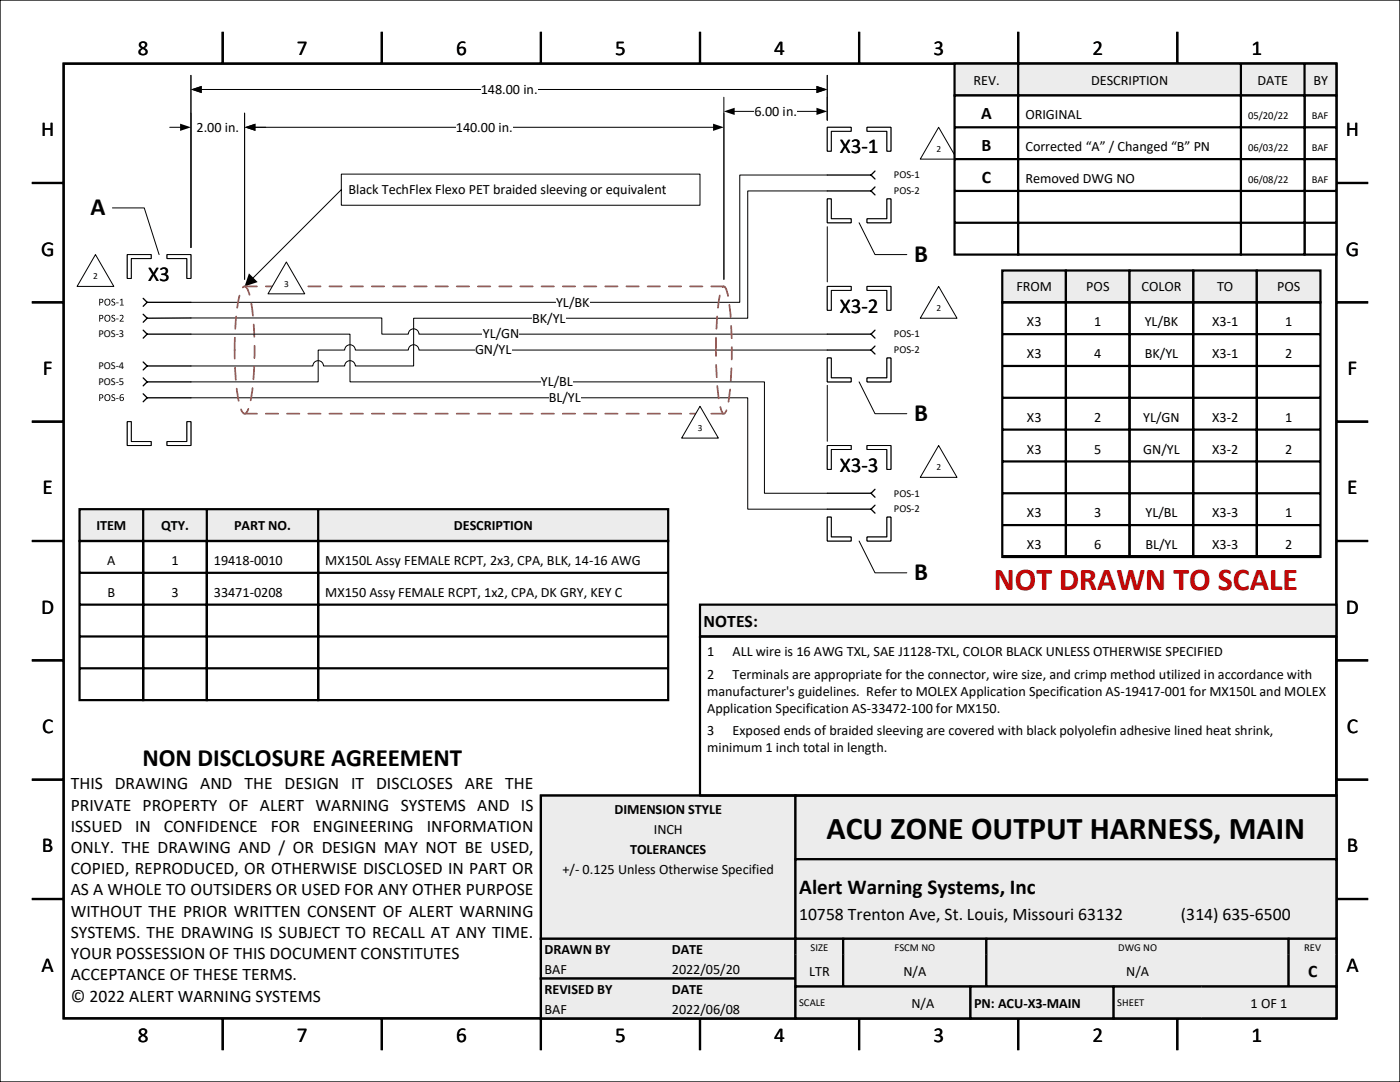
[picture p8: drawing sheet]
<svg xmlns="http://www.w3.org/2000/svg" width="279mm" height="216mm" viewBox="0 0 279 216" stroke-linecap="round" stroke-linejoin="round" font-family="sans-serif">
<path d="M0 0h279.4v215.9h-279.4z" fill="none" stroke="#000" stroke-width=".26"/>
<path d="M25.4 84.1h.8v4h4v.8h-4.8z" fill-rule="evenodd" fill="#fff"/>
<path d="M25.4 84.1h.8v4h4v.8h-4.8z" fill="none" stroke="#000" stroke-width=".2"/>
<path d="M33.3 50.8h4.8v4.8h-.8v-4h-4z" fill-rule="evenodd" fill="#fff"/>
<path d="M33.3 50.8h4.8v4.8h-.8v-4h-4z" fill="none" stroke="#000" stroke-width=".2"/>
<path d="M33.3 88.1h4v-4h.8v4.8h-4.8zM25.4 50.8v4.8h.8v-4h4v-.8z" fill-rule="evenodd" fill="#fff"/>
<path d="M25.4 50.8h4.8v.8h-4v4h-.8zM33.3 88.1h4v-4h.8v4.8h-4.8z" fill="none" stroke="#000" stroke-width=".2"/>
<path d="M25.4 84.1h.8v4h4v.8h-4.8z" fill-rule="evenodd" fill="#fff"/>
<path d="M25.4 84.1h.8v4h4v.8h-4.8z" fill="none" stroke="#000" stroke-width=".2"/>
<path d="M33.3 50.8h4.8v4.8h-.8v-4h-4z" fill-rule="evenodd" fill="#fff"/>
<path d="M33.3 50.8h4.8v4.8h-.8v-4h-4z" fill="none" stroke="#000" stroke-width=".2"/>
<path d="M33.3 88.1h4v-4h.8v4.8h-4.8zM25.4 50.8v4.8h.8v-4h4v-.8z" fill-rule="evenodd" fill="#fff"/>
<path d="M25.4 50.8h4.8v.8h-4v4h-.8zM33.3 88.1h4v-4h.8v4.8h-4.8z" fill="none" stroke="#000" stroke-width=".2"/>
<path d="M165.1 39.7h.8v4h4v.7h-4.8z" fill-rule="evenodd" fill="#fff"/>
<path d="M165.1 39.7h.8v4h4v.7h-4.8z" fill="none" stroke="#000" stroke-width=".2"/>
<path d="M173 25.4h4.8v4.8h-.8v-4h-4z" fill-rule="evenodd" fill="#fff"/>
<path d="M173 25.4h4.8v4.8h-.8v-4h-4z" fill="none" stroke="#000" stroke-width=".2"/>
<path d="M173 43.7h4v-4h.8v4.7h-4.8zM165.1 25.4v4.8h.8v-4h4v-.8z" fill-rule="evenodd" fill="#fff"/>
<path d="M165.1 25.4h4.8v.8h-4v4h-.8zM173 43.7h4v-4h.8v4.7h-4.8z" fill="none" stroke="#000" stroke-width=".2"/>
<path d="M165.1 39.7h.8v4h4v.7h-4.8z" fill-rule="evenodd" fill="#fff"/>
<path d="M165.1 39.7h.8v4h4v.7h-4.8z" fill="none" stroke="#000" stroke-width=".2"/>
<path d="M173 25.4h4.8v4.8h-.8v-4h-4z" fill-rule="evenodd" fill="#fff"/>
<path d="M173 25.4h4.8v4.8h-.8v-4h-4z" fill="none" stroke="#000" stroke-width=".2"/>
<path d="M173 43.7h4v-4h.8v4.7h-4.8zM165.1 25.4v4.8h.8v-4h4v-.8z" fill-rule="evenodd" fill="#fff"/>
<path d="M165.1 25.4h4.8v.8h-4v4h-.8zM173 43.7h4v-4h.8v4.7h-4.8z" fill="none" stroke="#000" stroke-width=".2"/>
<path d="M165.1 71.4h.8v4h4v.8h-4.8z" fill-rule="evenodd" fill="#fff"/>
<path d="M165.1 71.4h.8v4h4v.8h-4.8z" fill="none" stroke="#000" stroke-width=".2"/>
<path d="M173 57.2h4.8v4.7h-.8v-4h-4z" fill-rule="evenodd" fill="#fff"/>
<path d="M173 57.2h4.8v4.7h-.8v-4h-4z" fill="none" stroke="#000" stroke-width=".2"/>
<path d="M173 75.4h4v-4h.8v4.8h-4.8zM165.1 57.2v4.7h.8v-4h4v-.7z" fill-rule="evenodd" fill="#fff"/>
<path d="M165.1 57.2h4.8v.7h-4v4h-.8zM173 75.4h4v-4h.8v4.8h-4.8z" fill="none" stroke="#000" stroke-width=".2"/>
<path d="M165.1 71.4h.8v4h4v.8h-4.8z" fill-rule="evenodd" fill="#fff"/>
<path d="M165.1 71.4h.8v4h4v.8h-4.8z" fill="none" stroke="#000" stroke-width=".2"/>
<path d="M173 57.2h4.8v4.7h-.8v-4h-4z" fill-rule="evenodd" fill="#fff"/>
<path d="M173 57.2h4.8v4.7h-.8v-4h-4z" fill="none" stroke="#000" stroke-width=".2"/>
<path d="M173 75.4h4v-4h.8v4.8h-4.8zM165.1 57.2v4.7h.8v-4h4v-.7z" fill-rule="evenodd" fill="#fff"/>
<path d="M165.1 57.2h4.8v.7h-4v4h-.8zM173 75.4h4v-4h.8v4.8h-4.8z" fill="none" stroke="#000" stroke-width=".2"/>
<path d="M165.1 103.2h.8v4h4v.7h-4.8z" fill-rule="evenodd" fill="#fff"/>
<path d="M165.1 103.2h.8v4h4v.7h-4.8z" fill="none" stroke="#000" stroke-width=".2"/>
<path d="M173 88.9h4.8v4.8h-.8v-4h-4z" fill-rule="evenodd" fill="#fff"/>
<path d="M173 88.9h4.8v4.8h-.8v-4h-4z" fill="none" stroke="#000" stroke-width=".2"/>
<path d="M173 107.2h4v-4h.8v4.7h-4.8zM165.1 88.9v4.8h.8v-4h4v-.8z" fill-rule="evenodd" fill="#fff"/>
<path d="M165.1 88.9h4.8v.8h-4v4h-.8zM173 107.2h4v-4h.8v4.7h-4.8z" fill="none" stroke="#000" stroke-width=".2"/>
<path d="M165.1 103.2h.8v4h4v.7h-4.8z" fill-rule="evenodd" fill="#fff"/>
<path d="M165.1 103.2h.8v4h4v.7h-4.8z" fill="none" stroke="#000" stroke-width=".2"/>
<path d="M173 88.9h4.8v4.8h-.8v-4h-4z" fill-rule="evenodd" fill="#fff"/>
<path d="M173 88.9h4.8v4.8h-.8v-4h-4z" fill="none" stroke="#000" stroke-width=".2"/>
<path d="M173 107.2h4v-4h.8v4.7h-4.8zM165.1 88.9v4.8h.8v-4h4v-.8z" fill-rule="evenodd" fill="#fff"/>
<path d="M165.1 88.9h4.8v.8h-4v4h-.8zM173 107.2h4v-4h.8v4.7h-4.8z" fill="none" stroke="#000" stroke-width=".2"/>
<path d="M68.1 34.7h71.6v6.3h-71.6z" fill-rule="evenodd" fill="#fff"/>
<path d="M68.1 34.7h71.6v6.3h-71.6zM68.1 37.8l-17.8 17.8" fill="none" stroke="#000" stroke-width=".2"/>
<path d="M49.7 54.5l1.7 1.8-2.6 .9z" fill="#000"/>
<path d="M69.5 36.2h63.5v3.3h-63.5z" fill-rule="evenodd" fill="#fff"/>
<path d="M28.6 59.5l.8 .8-.8 .8M29.4 60.3h8.7" fill="none" stroke="#000" stroke-width=".26"/>
<path d="M19.6 59.1h5.2v2.5h-5.2z" fill-rule="evenodd" fill="#fff"/>
<g fill="#000">
<path d="M23.2 60.4l.5 .1h-.5zM23.9 59.8l.5-.2v1.2h.3v.2l-.8-.1 .1-.1h.2v-1l-.2 .2z"/>
<path d="M19.8 59.6h.4a.44 .44 0 0 1 .4 .6 .44 .44 0 0 1-.6 .3v.4l-.2 .1zM20 59.8v.5h.1a.27 .27 0 0 0 .3-.3 .27 .27 0 0 0-.2-.2zM21 59.8a.63 .63 0 0 1 .9 .1 .63 .63 0 0 1-.1 .9 .63 .63 0 0 1-.9-.2zM21.2 59.8a.5 .5 0 0 0-.2 .8 .5 .5 0 0 0 .8 .1v-.4a.42 .42 0 0 0-.1-.5 .42 .42 0 0 0-.5 0zM22.4 59.7l.4-.1 .1 .2a.27 .27 0 0 0-.4-.1 .27 .27 0 0 0-.1 .4 .27 .27 0 0 0 .4 .1 .4 .4 0 0 1 .1 .7 .4 .4 0 0 1-.7-.2 .32 .32 0 0 0 .4 .2 .32 .32 0 0 0 .2-.4 .32 .32 0 0 0-.4-.2l-.2-.3z"/>
</g>
<path d="M28.6 62.7l.8 .8-.8 .8M38.1 63.4l-8.7 .1" fill="none" stroke="#000" stroke-width=".26"/>
<path d="M19.6 62.3h5.2v2.5h-5.2z" fill-rule="evenodd" fill="#fff"/>
<g fill="#000">
<path d="M23.2 63.6l.5 .1h-.5zM23.9 62.9a.46 .46 0 0 1 .7 .1 .46 .46 0 0 1-.2 .7l-.3 .3h.6v.2h-.8l.3-.5a.37 .37 0 0 0 .3-.4 .37 .37 0 0 0-.3-.3l-.3 .1z"/>
<path d="M19.8 62.9l.4-.1a.44 .44 0 0 1 .4 .6 .44 .44 0 0 1-.6 .3v.5h-.2zM20 63v.5h.1a.27 .27 0 0 0 .3-.2 .27 .27 0 0 0-.2-.3zM21 63a.63 .63 0 0 1 .9 .1 .63 .63 0 0 1-.1 .9 .63 .63 0 0 1-.9-.2zM21.2 63.1a.5 .5 0 0 0-.2 .7 .5 .5 0 0 0 .8 .1v-.4a.42 .42 0 0 0-.1-.5 .42 .42 0 0 0-.5 .1zM22.4 62.9l.4-.1 .1 .3a.27 .27 0 0 0-.4-.1 .27 .27 0 0 0-.1 .3 .27 .27 0 0 0 .4 .2 .4 .4 0 0 1 .1 .6 .4 .4 0 0 1-.7-.2 .32 .32 0 0 0 .4 .2 .32 .32 0 0 0 .2-.4 .32 .32 0 0 0-.4-.2l-.2-.3z"/>
</g>
<path d="M28.6 65.9l.8 .8-.8 .8M29.4 66.7h8.7" fill="none" stroke="#000" stroke-width=".26"/>
<path d="M19.6 65.4h5.2v2.5h-5.2z" fill-rule="evenodd" fill="#fff"/>
<path d="M28.6 75.4l.8 .8-.8 .8M29.4 76.2h8.7" fill="none" stroke="#000" stroke-width=".26"/>
<path d="M19.6 74.9h5.2v2.6h-5.2z" fill-rule="evenodd" fill="#fff"/>
<path d="M28.6 72.2l.8 .8-.8 .8M29.4 73h8.7" fill="none" stroke="#000" stroke-width=".26"/>
<path d="M19.6 71.8h5.2v2.5h-5.2z" fill-rule="evenodd" fill="#fff"/>
<path d="M28.6 78.6l.8 .8-.8 .8M29.4 79.4h8.7" fill="none" stroke="#000" stroke-width=".26"/>
<path d="M19.6 78.1h5.2v2.5h-5.2z" fill-rule="evenodd" fill="#fff"/>
<g fill="#000">
<path d="M23.2 79.4l.5 .1-.5 .1z"/>
<path d="M19.8 78.7h.4a.44 .44 0 0 1 .4 .5 .44 .44 0 0 1-.6 .3v.5h-.2zM20 78.8v.6h.1a.27 .27 0 0 0 .3-.3 .27 .27 0 0 0-.2-.3zM21 78.8a.63 .63 0 0 1 .9 .1 .63 .63 0 0 1-.1 .9 .63 .63 0 0 1-.9-.2zM21.2 78.9a.5 .5 0 0 0-.2 .7 .5 .5 0 0 0 .8 .1v-.4a.42 .42 0 0 0-.1-.4 .42 .42 0 0 0-.5 0zM22.4 78.7h.4l.1 .2a.27 .27 0 0 0-.4-.1 .27 .27 0 0 0-.1 .4 .27 .27 0 0 0 .4 .1 .4 .4 0 0 1 .1 .7 .4 .4 0 0 1-.7-.2 .32 .32 0 0 0 .4 .1 .32 .32 0 0 0 .2-.4 .32 .32 0 0 0-.4-.2l-.2-.2z"/>
<path d="M24.1 78.8l.4-.1 .1 .1a.43 .43 0 0 0-.6 .5 .45 .45 0 0 1 .7 .2 .45 .45 0 0 1-.5 .6 .45 .45 0 0 1-.3-.6zM24 79.6a.3 .3 0 0 0 .6 0 .3 .3 0 0 0-.6 0z"/>
</g>
<path d="M165.1 34.9h8.7M174.6 34.1l-.8 .8 .8 .8" fill="none" stroke="#000" stroke-width=".26"/>
<path d="M178.4 33.7h5.2v2.5h-5.2z" fill-rule="evenodd" fill="#fff"/>
<path d="M165.1 38.1h8.7M174.6 37.3l-.8 .8 .8 .8" fill="none" stroke="#000" stroke-width=".26"/>
<path d="M178.4 36.8h5.2v2.6h-5.2z" fill-rule="evenodd" fill="#fff"/>
<path d="M165.1 66.7h8.7M174.6 65.9l-.8 .8 .8 .8" fill="none" stroke="#000" stroke-width=".26"/>
<path d="M178.4 65.4h5.2v2.5h-5.2z" fill-rule="evenodd" fill="#fff"/>
<path d="M165.1 98.4h8.7M174.6 97.6l-.8 .8 .8 .8" fill="none" stroke="#000" stroke-width=".26"/>
<path d="M178.4 97.2h5.2v2.5h-5.2z" fill-rule="evenodd" fill="#fff"/>
<path d="M165.1 69.8h8.7M174.6 69.1l-.8 .7 .8 .8" fill="none" stroke="#000" stroke-width=".26"/>
<path d="M178.4 68.6h5.2v2.5h-5.2z" fill-rule="evenodd" fill="#fff"/>
<path d="M165.1 101.6h8.7M174.6 100.8l-.8 .8 .8 .8" fill="none" stroke="#000" stroke-width=".26"/>
<path d="M178.4 100.3h5.2v2.6h-5.2z" fill-rule="evenodd" fill="#fff"/>
<path d="M165.1 38.1h-15.9v25.4h-66.7v9.5h-11.6a1.06 1.06 0 0 0-1-1 1.06 1.06 0 0 0-1.1 1h-4.2a1.06 1.06 0 0 0-1.1-1 1.06 1.06 0 0 0-1.1 1h-24.3" fill="none" stroke="#000" stroke-width=".2"/>
<path d="M106.2 61.8h6.7v3.4h-6.7z" fill-rule="evenodd" fill="#fff"/>
<path d="M38.1 63.4h38.1v3.3h5.3a1.06 1.06 0 0 1 1-1.1 1.06 1.06 0 0 1 1.1 1.1h81.5" fill="none" stroke="#000" stroke-width=".2"/>
<path d="M96.4 65h7.2v3.4h-7.2z" fill-rule="evenodd" fill="#fff"/>
<path d="M165.1 69.8h-81.5a1.06 1.06 0 0 0-1.1-1 1.06 1.06 0 0 0-1 1h-10.6a1.06 1.06 0 0 0-1.1-1 1.06 1.06 0 0 0-1 1h-5.3v6.4h-25.4" fill="none" stroke="#000" stroke-width=".2"/>
<path d="M94.8 68.2h7.3v3.3h-7.3z" fill-rule="evenodd" fill="#fff"/>
<path d="M38.1 79.4h111.1v22.2h15.9" fill="none" stroke="#000" stroke-width=".2"/>
<path d="M109.5 77.7h6.4v3.4h-6.4z" fill-rule="evenodd" fill="#fff"/>
<path d="M165.1 34.9h-17.5v25.4h-109.5" fill="none" stroke="#000" stroke-width=".2"/>
<path d="M111 58.6h6.6v3.4h-6.6z" fill-rule="evenodd" fill="#fff"/>
<g fill="none" stroke="#000" stroke-width=".44">
<path d="M12.7 12.7h254v190.5h-254zM44.4 6.3v6.4M76.2 6.3v6.4M107.9 6.3v6.4M139.7 6.3v6.4M171.4 6.3v6.4M203.2 6.3v6.4M234.9 6.3v6.4M6.3 36.5h6.4M266.7 36.5h6.3M6.3 60.3h6.4M266.7 60.3h6.3"/>
<path d="M6.3 84.1h6.4M266.7 84.1h6.3M6.3 107.9h6.4M266.7 107.9h6.3M6.3 131.8h6.4M266.7 131.8h6.3M6.3 155.6h6.4M266.7 155.6h6.3M6.3 179.4h6.4M266.7 179.4h6.3M44.4 203.2v6.3M76.2 203.2v6.3"/>
<path d="M107.9 203.2v6.3M139.7 203.2v6.3M171.4 203.2v6.3M203.2 203.2v6.3M234.9 203.2v6.3"/>
</g>
<path d="M107.9 158.8h50.8v28.5h-50.8z" fill-rule="evenodd" fill="#ececec"/>
<path d="M107.9 158.8h50.8v28.5h-50.8z" fill="none" stroke="#000" stroke-width=".44"/>
<path d="M107.9 187.3h50.8v8h-50.8z" fill-rule="evenodd" fill="#ececec"/>
<path d="M107.9 187.3h50.8v8h-50.8z" fill="none" stroke="#000" stroke-width=".44"/>
<path d="M107.9 195.3h50.8v7.9h-50.8z" fill-rule="evenodd" fill="#ececec"/>
<path d="M107.9 195.3h50.8v7.9h-50.8z" fill="none" stroke="#000" stroke-width=".44"/>
<path d="M158.7 158.8h108v12.6h-108z" fill-rule="evenodd" fill="#ececec"/>
<path d="M158.7 158.8h108v12.6h-108z" fill="none" stroke="#000" stroke-width=".44"/>
<path d="M158.7 171.4h108v15.9h-108z" fill-rule="evenodd" fill="#ececec"/>
<path d="M158.7 171.4h108v15.9h-108z" fill="none" stroke="#000" stroke-width=".44"/>
<path d="M158.7 187.3h9.6v3.2h-9.6z" fill-rule="evenodd" fill="#ececec"/>
<path d="M158.7 190.5v-3.2h9.6v3.2" fill="none" stroke="#000" stroke-width=".44"/>
<path d="M168.3 187.3h28.5v3.2h-28.5z" fill-rule="evenodd" fill="#ececec"/>
<path d="M168.3 190.5v-3.2h28.5v3.2" fill="none" stroke="#000" stroke-width=".44"/>
<path d="M196.8 187.3h60.4v3.2h-60.4z" fill-rule="evenodd" fill="#ececec"/>
<path d="M196.8 190.5v-3.2h60.4v3.2" fill="none" stroke="#000" stroke-width=".44"/>
<path d="M257.2 187.3h9.5v3.2h-9.5z" fill-rule="evenodd" fill="#ececec"/>
<path d="M257.2 190.5v-3.2h9.5v3.2" fill="none" stroke="#000" stroke-width=".44"/>
<path d="M158.7 190.5h9.6v6.3h-9.6z" fill-rule="evenodd" fill="#ececec"/>
<path d="M158.7 190.5v6.3h9.6v-6.3" fill="none" stroke="#000" stroke-width=".44"/>
<path d="M168.3 190.5h28.5v6.3h-28.5z" fill-rule="evenodd" fill="#ececec"/>
<path d="M168.3 190.5v6.3h28.5v-6.3" fill="none" stroke="#000" stroke-width=".44"/>
<path d="M196.8 190.5h60.4v6.3h-60.4z" fill-rule="evenodd" fill="#ececec"/>
<path d="M196.8 190.5v6.3h60.4v-6.3" fill="none" stroke="#000" stroke-width=".44"/>
<path d="M257.2 190.5h9.5v6.3h-9.5z" fill-rule="evenodd" fill="#ececec"/>
<path d="M257.2 190.5v6.3h9.5v-6.3" fill="none" stroke="#000" stroke-width=".44"/>
<path d="M158.7 196.8h15.9v6.4h-15.9z" fill-rule="evenodd" fill="#ececec"/>
<path d="M174.6 196.8h-15.9v6.4h15.9" fill="none" stroke="#000" stroke-width=".44"/>
<path d="M174.6 196.8h19.1v6.4h-19.1z" fill-rule="evenodd" fill="#ececec"/>
<path d="M174.6 196.8h19.1v6.4h-19.1" fill="none" stroke="#000" stroke-width=".44"/>
<path d="M193.7 196.8h28.5v6.4h-28.5z" fill-rule="evenodd" fill="#ececec"/>
<path d="M193.7 196.8h28.5v6.4h-28.5z" fill="none" stroke="#000" stroke-width=".44"/>
<path d="M222.2 196.8h17.5v6.4h-17.5z" fill-rule="evenodd" fill="#ececec"/>
<path d="M239.7 196.8h-17.5v6.4h17.5" fill="none" stroke="#000" stroke-width=".44"/>
<path d="M239.7 196.8h27v6.4h-27z" fill-rule="evenodd" fill="#ececec"/>
<path d="M239.7 196.8h27v6.4h-27" fill="none" stroke="#000" stroke-width=".44"/>
<path d="M107.9 158.8h50.8v28.5h-50.8z" fill-rule="evenodd" fill="#ececec"/>
<path d="M107.9 158.8h50.8v28.5h-50.8z" fill="none" stroke="#000" stroke-width=".44"/>
<path d="M107.9 187.3h50.8v8h-50.8z" fill-rule="evenodd" fill="#ececec"/>
<path d="M107.9 187.3h50.8v8h-50.8z" fill="none" stroke="#000" stroke-width=".44"/>
<path d="M107.9 195.3h50.8v7.9h-50.8z" fill-rule="evenodd" fill="#ececec"/>
<path d="M107.9 195.3h50.8v7.9h-50.8z" fill="none" stroke="#000" stroke-width=".44"/>
<path d="M158.7 158.8h108v12.6h-108z" fill-rule="evenodd" fill="#ececec"/>
<path d="M158.7 158.8h108v12.6h-108z" fill="none" stroke="#000" stroke-width=".44"/>
<path d="M158.7 171.4h108v15.9h-108z" fill-rule="evenodd" fill="#ececec"/>
<path d="M158.7 171.4h108v15.9h-108z" fill="none" stroke="#000" stroke-width=".44"/>
<path d="M158.7 187.3h9.6v3.2h-9.6z" fill-rule="evenodd" fill="#ececec"/>
<path d="M158.7 190.5v-3.2h9.6v3.2" fill="none" stroke="#000" stroke-width=".44"/>
<path d="M168.3 187.3h28.5v3.2h-28.5z" fill-rule="evenodd" fill="#ececec"/>
<path d="M168.3 190.5v-3.2h28.5v3.2" fill="none" stroke="#000" stroke-width=".44"/>
<path d="M196.8 187.3h60.4v3.2h-60.4z" fill-rule="evenodd" fill="#ececec"/>
<path d="M196.8 190.5v-3.2h60.4v3.2" fill="none" stroke="#000" stroke-width=".44"/>
<path d="M257.2 187.3h9.5v3.2h-9.5z" fill-rule="evenodd" fill="#ececec"/>
<path d="M257.2 190.5v-3.2h9.5v3.2" fill="none" stroke="#000" stroke-width=".44"/>
<path d="M158.7 190.5h9.6v6.3h-9.6z" fill-rule="evenodd" fill="#ececec"/>
<path d="M158.7 190.5v6.3h9.6v-6.3" fill="none" stroke="#000" stroke-width=".44"/>
<path d="M168.3 190.5h28.5v6.3h-28.5z" fill-rule="evenodd" fill="#ececec"/>
<path d="M168.3 190.5v6.3h28.5v-6.3" fill="none" stroke="#000" stroke-width=".44"/>
<path d="M196.8 190.5h60.4v6.3h-60.4z" fill-rule="evenodd" fill="#ececec"/>
<path d="M196.8 190.5v6.3h60.4v-6.3" fill="none" stroke="#000" stroke-width=".44"/>
<path d="M257.2 190.5h9.5v6.3h-9.5z" fill-rule="evenodd" fill="#ececec"/>
<path d="M257.2 190.5v6.3h9.5v-6.3" fill="none" stroke="#000" stroke-width=".44"/>
<path d="M158.7 196.8h15.9v6.4h-15.9z" fill-rule="evenodd" fill="#ececec"/>
<path d="M174.6 196.8h-15.9v6.4h15.9" fill="none" stroke="#000" stroke-width=".44"/>
<path d="M174.6 196.8h19.1v6.4h-19.1z" fill-rule="evenodd" fill="#ececec"/>
<path d="M174.6 196.8h19.1v6.4h-19.1" fill="none" stroke="#000" stroke-width=".44"/>
<path d="M193.7 196.8h28.5v6.4h-28.5z" fill-rule="evenodd" fill="#ececec"/>
<path d="M193.7 196.8h28.5v6.4h-28.5z" fill="none" stroke="#000" stroke-width=".44"/>
<path d="M222.2 196.8h17.5v6.4h-17.5z" fill-rule="evenodd" fill="#ececec"/>
<path d="M239.7 196.8h-17.5v6.4h17.5" fill="none" stroke="#000" stroke-width=".44"/>
<path d="M239.7 196.8h27v6.4h-27z" fill-rule="evenodd" fill="#ececec"/>
<path d="M239.7 196.8h27v6.4h-27" fill="none" stroke="#000" stroke-width=".44"/>
<path d="M48.5 57.3l.3-.1a2.07 2.07 0 0 1 1 1.7 61.6 61.6 0 0 1 0 21.9 2.07 2.07 0 0 1-1 1.7 2.07 2.07 0 0 1-1-1.7 61.7 61.7 0 0 1 0-21.9zM144.2 57.3l.3-.1a2.14 2.14 0 0 1 .8 1.7 76.9 76.9 0 0 1 0 21.9 2.14 2.14 0 0 1-.8 1.7 2.14 2.14 0 0 1-.8-1.7 76.9 76.9 0 0 1 0-21.9z" fill="none" stroke="#c05046" stroke-width=".35" stroke-dasharray="2.5 1.8"/>
<path d="M38.1 66.7h31.7v9.5h82.8v22.2h12.5" fill="none" stroke="#000" stroke-width=".2"/>
<path d="M107.9 74.5h6.4v3.4h-6.4z" fill-rule="evenodd" fill="#fff"/>
<path d="M48.8 57.2h95.7M48.8 82.5h95.7" fill="none" stroke="#c05046" stroke-width=".35" stroke-dasharray="2.5 1.8"/>
<path d="M38.1 15v34.4zM165.1 15v9z" fill-rule="evenodd" fill="#fff"/>
<path d="M38.1 15v34.4zM40.1 17.9h123M165.1 15v9z" fill="none" stroke="#000" stroke-width=".2"/>
<path d="M38.1 17.9l2.2-.8v1.5zM162.9 17.1l2.2 .8-2.2 .7z" fill="#000"/>
<g fill="#fff">
<path d="M95.9 16.2h11.4v3.4h-11.4z" fill-rule="evenodd"/>
<path d="M38.1 15v34.4zM165.1 15v9z" fill-rule="evenodd"/>
</g>
<path d="M38.1 15v34.4zM40.1 17.9h123M165.1 15v9z" fill="none" stroke="#000" stroke-width=".2"/>
<path d="M38.1 17.9l2.2-.8v1.5zM162.9 17.1l2.2 .8-2.2 .7z" fill="#000"/>
<g fill="#fff">
<path d="M95.9 16.2h11.4v3.4h-11.4z" fill-rule="evenodd"/>
<path d="M38.1 22.6v26.8zM48.8 22.6v33.1z" fill-rule="evenodd"/>
</g>
<path d="M33.9 25.4h2.2M38.1 22.6v26.8zM48.8 22.6v33.1zM50.8 25.4h2.2" fill="none" stroke="#000" stroke-width=".2"/>
<path d="M35.9 24.7l2.2 .7-2.2 .7zM48.8 25.4l2.2-.7v1.4z" fill="#000"/>
<g fill="#fff">
<path d="M39.2 23.7h8.5v3.4h-8.5z" fill-rule="evenodd"/>
<path d="M48.8 22.6v33.1zM144.5 22.6v33.1z" fill-rule="evenodd"/>
</g>
<path d="M48.8 22.6v33.1zM50.8 25.4h91.7M144.5 22.6v33.1z" fill="none" stroke="#000" stroke-width=".2"/>
<path d="M48.8 25.4l2.2-.7v1.4zM142.3 24.7l2.2 .7-2.2 .7z" fill="#000"/>
<g fill="#fff">
<path d="M91 23.7h11.3v3.4h-11.3z" fill-rule="evenodd"/>
<path d="M144.5 19.4v36.3zM165.1 19.4v4.6z" fill-rule="evenodd"/>
</g>
<path d="M144.5 19.4v36.3zM165.1 19.4v4.6zM146.4 22.2h16.7" fill="none" stroke="#000" stroke-width=".2"/>
<path d="M144.5 22.2l2.1-.7v1.4zM162.9 21.5l2.2 .7-2.2 .7z" fill="#000"/>
<path d="M150.5 20.5h8.5v3.4h-8.5z" fill-rule="evenodd" fill="#fff"/>
<path d="M15.9 101.6h117.4v6.3h-117.4z" fill-rule="evenodd" fill="#ececec"/>
<path d="M15.9 101.6h117.4v6.3h-117.4zM15.9 107.9h12.7v31.8h-12.7zM15.9 114.3h117.4M28.6 107.9h12.7v31.8h-12.7zM28.6 101.6v6.3M41.3 107.9h22.2v31.8h-22.2zM41.3 101.6v6.3M63.5 107.9h69.8v31.8h-69.8zM63.5 101.6v6.3M15.9 120.6h117.4M15.9 127h117.4M15.9 133.3h117.4" fill="none" stroke="#000" stroke-width=".44"/>
<path d="M22.4 41.5h6.4l2.9 9.3" fill="none" stroke="#000" stroke-width=".2"/>
<path d="M18 38.5h3v5.9h-3z" fill-rule="evenodd" fill="#fff"/>
<path d="M171.4 107.9l3.2 6.4h6.4" fill="none" stroke="#000" stroke-width=".2"/>
<path d="M182.4 111.3h2.8v6h-2.8z" fill-rule="evenodd" fill="#fff"/>
<path d="M171.4 76.2l3.2 6.3h6.4" fill="none" stroke="#000" stroke-width=".2"/>
<path d="M182.4 79.6h2.8v5.9h-2.8z" fill-rule="evenodd" fill="#fff"/>
<path d="M171.4 44.4l3.2 6.4h6.4" fill="none" stroke="#000" stroke-width=".2"/>
<path d="M182.4 47.8h2.8v6h-2.8z" fill-rule="evenodd" fill="#fff"/>
<path d="M139.7 120.6h127v6.4h-127z" fill-rule="evenodd" fill="#ececec"/>
<path d="M139.7 120.6h127v6.4h-127zM139.7 127h127v31.8h-127z" fill="none" stroke="#000" stroke-width=".44"/>
<path d="M187.3 57.2l3.7 6.3h-7.3z" fill="#fff"/>
<path d="M187.3 57.2l3.7 6.3h-7.3z" fill="none" stroke="#000" stroke-width=".2"/>
<path d="M187.3 88.9l3.7 6.3h-7.3z" fill="#fff"/>
<path d="M187.3 88.9l3.7 6.3h-7.3z" fill="none" stroke="#000" stroke-width=".2"/>
<path d="M187.3 25.4l3.7 6.4h-7.3z" fill="#fff"/>
<path d="M187.3 25.4l3.7 6.4h-7.3z" fill="none" stroke="#000" stroke-width=".2"/>
<path d="M19 50.8l3.7 6.4h-7.3z" fill="#fff"/>
<path d="M19 50.8l3.7 6.4h-7.3z" fill="none" stroke="#000" stroke-width=".2"/>
<path d="M57.1 52.3l3.7 6.3h-7.3z" fill="#fff"/>
<path d="M57.1 52.3l3.7 6.3h-7.3z" fill="none" stroke="#000" stroke-width=".2"/>
<path d="M139.7 81.1l3.7 6.3h-7.4z" fill="#fff"/>
<path d="M139.7 81.1l3.7 6.3h-7.4z" fill="none" stroke="#000" stroke-width=".2"/>
<path d="M200 54h12.7v6.3h-12.7z" fill-rule="evenodd" fill="#ececec"/>
<path d="M200 54h12.7v6.3h-12.7z" fill="none" stroke="#000" stroke-width=".44"/>
<path d="M238.1 54h12.7v6.3h-12.7z" fill-rule="evenodd" fill="#ececec"/>
<path d="M238.1 54h12.7v6.3h-12.7z" fill="none" stroke="#000" stroke-width=".44"/>
<path d="M212.7 54h12.7v6.3h-12.7z" fill-rule="evenodd" fill="#ececec"/>
<path d="M212.7 54h12.7v6.3h-12.7z" fill="none" stroke="#000" stroke-width=".44"/>
<path d="M250.8 54h12.7v6.3h-12.7z" fill-rule="evenodd" fill="#ececec"/>
<g fill="none" stroke="#000" stroke-width=".44">
<path d="M250.8 54h12.7v6.3h-12.7zM200 60.3h12.7v50.8h-12.7zM200 66.7h25.4M200 73h25.4M200 79.4h25.4M212.7 60.3h12.7v50.8h-12.7zM238.1 60.3h12.7v50.8h-12.7zM238.1 66.7h25.4M238.1 73h25.4M238.1 79.4h25.4M250.8 60.3h12.7v50.8h-12.7zM200 85.7h25.4"/>
<path d="M200 92.1h25.4M200 98.4h25.4M238.1 85.7h25.4M238.1 92.1h25.4M238.1 98.4h25.4M200 104.8h25.4M200 111.1h25.4M238.1 104.8h25.4M238.1 111.1h25.4"/>
</g>
<path d="M225.4 54h12.7v6.3h-12.7z" fill-rule="evenodd" fill="#ececec"/>
<path d="M225.4 54h12.7v6.3h-12.7zM225.4 60.3h12.7v50.8h-12.7zM225.4 66.7h12.7M225.4 73h12.7M225.4 79.4h12.7M225.4 85.7h12.7M225.4 92.1h12.7M225.4 98.4h12.7M225.4 104.8h12.7M225.4 111.1h12.7" fill="none" stroke="#000" stroke-width=".44"/>
<path d="M165.1 45.2v11.1M165.1 76.9v11.2" fill="none" stroke="#000" stroke-width=".2"/>
<path d="M190.5 12.7h76.2v6.3h-76.2z" fill-rule="evenodd" fill="#ececec"/>
<path d="M190.5 12.7h76.2v6.3h-76.2zM203.2 12.7v6.3M247.6 12.7v6.3M260.3 12.7v6.3" fill="none" stroke="#000" stroke-width=".44"/>
<path d="M190.5 19h12.7v31.8h-12.7z" fill-rule="evenodd" fill="#fff"/>
<path d="M190.5 19h12.7v31.8h-12.7zM190.5 25.4h12.7M190.5 31.8h12.7M190.5 38.1h12.7M190.5 44.4h12.7" fill="none" stroke="#000" stroke-width=".44"/>
<path d="M260.3 19h6.4v31.8h-6.4z" fill-rule="evenodd" fill="#fff"/>
<path d="M260.3 19h6.4v31.8h-6.4zM260.3 25.4h6.4M260.3 31.8h6.4M260.3 38.1h6.4M260.3 44.4h6.4" fill="none" stroke="#000" stroke-width=".44"/>
<path d="M247.6 19h12.7v31.8h-12.7z" fill-rule="evenodd" fill="#fff"/>
<path d="M247.6 19h12.7v31.8h-12.7zM247.6 25.4h12.7M247.6 31.8h12.7M247.6 38.1h12.7M247.6 44.4h12.7" fill="none" stroke="#000" stroke-width=".44"/>
<path d="M203.2 19h44.4v31.8h-44.4z" fill-rule="evenodd" fill="#fff"/>
<path d="M203.2 19h44.4v31.8h-44.4zM203.2 25.4h44.4M203.2 31.8h44.4M203.2 38.1h44.4M203.2 44.4h44.4" fill="none" stroke="#000" stroke-width=".44"/>
<text font-size="6.3" fill="#c00000" x="198.4" y="117.6">NOT DRAWN TO SCALE</text>
<text font-size="6.3" x="165" y="167.4">ACU ZONE OUTPUT HARNESS, MAIN</text>
<g font-size="5">
<text x="18" y="43">A</text>
<text x="182.4" y="52.3">B</text>
<text x="182.4" y="84">B</text>
<text x="182.4" y="115.8">B</text>
<text x="28.4" y="152.8">NON DISCLOSURE AGREEMENT</text>
</g>
<g font-size="4.2">
<text x="27.5" y="11">8</text>
<text x="59.3" y="11">7</text>
<text x="91" y="11">6</text>
<text x="122.8" y="11">5</text>
<text x="154.5" y="11">4</text>
<text x="186.3" y="11">3</text>
<text x="218" y="11">2</text>
<text x="249.8" y="11">1</text>
<text x="8.2" y="27.2">H</text>
<text x="268.6" y="27.2">H</text>
<text x="167.6" y="30.6">X3-1</text>
<text x="8.2" y="51">G</text>
<text x="268.6" y="51">G</text>
<text x="29.6" y="56">X3</text>
<text x="167.6" y="62.4">X3-2</text>
<text x="8.6" y="74.8">F</text>
<text x="268.9" y="74.8">F</text>
<text x="167.6" y="94.1">X3-3</text>
<text x="8.5" y="98.7">E</text>
<text x="268.9" y="98.7">E</text>
<text x="8.2" y="122.5">D</text>
<text x="268.6" y="122.5">D</text>
<text x="8.4" y="146.3">C</text>
<text x="268.8" y="146.3">C</text>
<text x="8.4" y="170.1">B</text>
<text x="268.8" y="170.1">B</text>
<text x="159.5" y="178.4">Alert Warning Systems, Inc</text>
<text x="8.3" y="193.9">A</text>
<text x="268.7" y="193.9">A</text>
<text x="27.5" y="207.9">8</text>
<text x="59.3" y="207.9">7</text>
<text x="91" y="207.9">6</text>
<text x="122.8" y="207.9">5</text>
<text x="154.5" y="207.9">4</text>
<text x="186.3" y="207.9">3</text>
<text x="218" y="207.9">2</text>
<text x="249.8" y="207.9">1</text>
</g>
<g font-size="3.5">
<text x="195.8" y="23.8">A</text>
<text x="195.9" y="30.2">B</text>
<text x="195.9" y="36.5">C</text>
<text x="140.4" y="125.1">NOTES:</text>
<text x="14.1" y="157.5">THIS DRAWING AND THE DESIGN IT DISCLOSES ARE THE</text>
<text x="14.1" y="161.7">PRIVATE PROPERTY OF ALERT WARNING SYSTEMS AND IS</text>
<text x="14.1" y="166">ISSUED</text>
<text x="27" y="166">IN</text>
<text x="32.7" y="166">CONFIDENCE</text>
<text x="54" y="166">FOR</text>
<text x="62.5" y="166">ENGINEERING</text>
<text x="85.2" y="166">INFORMATION</text>
<text x="14.1" y="170.2">ONLY. THE DRAWING AND / OR DESIGN MAY NOT BE USED,</text>
<text x="14.1" y="174.4">COPIED, REPRODUCED, OR OTHERWISE DISCLOSED IN PART OR</text>
<text x="14.1" y="178.7">AS A WHOLE TO OUTSIDERS OR USED FOR ANY OTHER PURPOSE</text>
<text x="14.1" y="182.9">WITHOUT THE PRIOR WRITTEN CONSENT OF ALERT WARNING</text>
<text x="159.5" y="183.6">10758 Trenton Ave, St. Louis, Missouri 63132</text>
<text x="235.7" y="183.6">(314) 635-6500</text>
<text x="14.1" y="187.1">SYSTEMS. THE DRAWING IS SUBJECT TO RECALL AT ANY TIME.</text>
<text x="14.1" y="191.4">YOUR POSSESSION OF THIS DOCUMENT CONSTITUTES</text>
<text x="14.1" y="195.6">ACCEPTANCE OF THESE TERMS.</text>
<text x="261" y="194.9">C</text>
<text x="14.1" y="199.9">© 2022 ALERT WARNING SYSTEMS</text>
</g>
<g font-size="2.8">
<text x="194.3" y="16.9">REV.</text>
<text x="217.8" y="16.9">DESCRIPTION</text>
<text x="251" y="16.9">DATE</text>
<text x="262.1" y="16.9">BY</text>
<text x="95.9" y="18.7">148.00 in.</text>
<text x="150.6" y="23.1">6.00 in.</text>
<text x="204.6" y="23.8">ORIGINAL</text>
<text x="39.2" y="26.3">2.00 in.</text>
<text x="91" y="26.3">140.00 in.</text>
<text x="204.6" y="30.2">Corrected “A” / Changed “B” PN</text>
<text x="69.5" y="38.7">Black TechFlex Flexo PET braided sleeving or equivalent</text>
<text x="204.6" y="36.5">Removed DWG NO</text>
<text x="202.8" y="58.1">FROM</text>
<text x="216.8" y="58.1">POS</text>
<text x="227.8" y="58.1">COLOR</text>
<text x="242.9" y="58.1">TO</text>
<text x="254.9" y="58.1">POS</text>
<text x="106.2" y="64.4">BK/YL</text>
<text x="111" y="61.2">YL/BK</text>
<text x="205" y="65.1">X3</text>
<text x="218.4" y="65.1">1</text>
<text x="228.5" y="65.1">YL/BK</text>
<text x="241.9" y="65.1">X3-1</text>
<text x="256.5" y="65.1">1</text>
<text x="94.8" y="70.7">GN/YL</text>
<text x="96.4" y="67.5">YL/GN</text>
<text x="205" y="71.5">X3</text>
<text x="218.4" y="71.5">4</text>
<text x="228.5" y="71.5">BK/YL</text>
<text x="241.9" y="71.5">X3-1</text>
<text x="256.5" y="71.5">2</text>
<text x="107.9" y="77.1">YL/BL</text>
<text x="109.5" y="80.2">BL/YL</text>
<text x="205" y="84.2">X3</text>
<text x="218.4" y="84.2">2</text>
<text x="228.2" y="84.2">YL/GN</text>
<text x="241.9" y="84.2">X3-2</text>
<text x="256.5" y="84.2">1</text>
<text x="205" y="90.5">X3</text>
<text x="218.4" y="90.5">5</text>
<text x="228.2" y="90.5">GN/YL</text>
<text x="241.9" y="90.5">X3-2</text>
<text x="256.5" y="90.5">2</text>
<text x="19.2" y="105.8">ITEM</text>
<text x="32.2" y="105.8">QTY.</text>
<text x="46.7" y="105.8">PART NO.</text>
<text x="90.6" y="105.8">DESCRIPTION</text>
<text x="205" y="103.2">X3</text>
<text x="218.4" y="103.2">3</text>
<text x="228.6" y="103.2">YL/BL</text>
<text x="241.9" y="103.2">X3-3</text>
<text x="256.5" y="103.2">1</text>
<text x="21.4" y="112.7">A</text>
<text x="34.2" y="112.7">1</text>
<text x="42.7" y="112.7">19418-0010</text>
<text x="64.9" y="112.7">MX150L Assy FEMALE RCPT, 2x3, CPA, BLK, 14-16 AWG</text>
<text x="205" y="109.6">X3</text>
<text x="218.4" y="109.6">6</text>
<text x="228.6" y="109.6">BL/YL</text>
<text x="241.9" y="109.6">X3-3</text>
<text x="256.5" y="109.6">2</text>
<text x="21.5" y="119.1">B</text>
<text x="34.2" y="119.1">3</text>
<text x="42.7" y="119.1">33471-0208</text>
<text x="64.9" y="119.1">MX150 Assy FEMALE RCPT, 1x2, CPA, DK GRY, KEY C</text>
<text x="141.1" y="131">1</text>
<text x="146.2" y="131">ALL wire is 16 AWG TXL, SAE J1128-TXL, COLOR BLACK UNLESS OTHERWISE SPECIFIED</text>
<text x="141.1" y="135.4">2</text>
<text x="146.2" y="135.4">Terminals are appropriate for the connector, wire size, and crimp method utilized in accordance with</text>
<text x="141.1" y="138.8">manufacturer's guidelines. Refer to MOLEX Application Specification AS-19417-001 for MX150L and MOLEX</text>
<text x="141.1" y="142.2">Application Specification AS-33472-100 for MX150.</text>
<text x="141.1" y="146.6">3</text>
<text x="146.2" y="146.6">Exposed ends of braided sleeving are covered with black polyolefin adhesive lined heat shrink,</text>
<text x="141.1" y="150">minimum 1 inch total in length.</text>
<text x="122.6" y="162.5">DIMENSION STYLE</text>
<text x="130.5" y="166.4">INCH</text>
<text x="125.7" y="170.4">TOLERANCES</text>
<text x="112.3" y="174.3">+/- 0.125 Unless Otherwise Specified</text>
<text x="108.7" y="190.3">DRAWN BY</text>
<text x="134.1" y="190.3">DATE</text>
<text x="108.7" y="194.3">BAF</text>
<text x="134.1" y="194.3">2022/05/20</text>
<text x="161.5" y="194.7">LTR</text>
<text x="180.3" y="194.7">N/A</text>
<text x="224.8" y="194.7">N/A</text>
<text x="108.7" y="198.3">REVISED BY</text>
<text x="108.7" y="202.2">BAF</text>
<text x="134.1" y="198.3">DATE</text>
<text x="134.1" y="202.2">2022/06/08</text>
<text x="181.9" y="201">N/A</text>
<text x="194.4" y="201">PN: ACU-X3-MAIN</text>
<text x="249.6" y="201">1 OF 1</text>
</g>
<g font-size="2.1">
<text x="249.1" y="23.8">05/20/22</text>
<text x="261.8" y="23.8">BAF</text>
<text x="178.4" y="35.6">POS-1</text>
<text x="249.1" y="30.2">06/03/22</text>
<text x="261.8" y="30.2">BAF</text>
<text x="178.4" y="38.7">POS-2</text>
<text x="249.1" y="36.5">06/08/22</text>
<text x="261.8" y="36.5">BAF</text>
<text x="19.6" y="67.3">POS-3</text>
<text x="178.4" y="67.3">POS-1</text>
<text x="178.4" y="70.5">POS-2</text>
<text x="19.6" y="76.9">POS-5</text>
<text x="19.6" y="73.7">POS-4</text>
<text x="178.4" y="99.1">POS-1</text>
<text x="178.4" y="102.3">POS-2</text>
<text x="161.8" y="189.7">SIZE</text>
<text x="178.5" y="189.7">FSCM NO</text>
<text x="223.2" y="189.7">DWG NO</text>
<text x="260.3" y="189.7">REV</text>
<text x="159.5" y="200.8">SCALE</text>
<text x="223" y="200.8">SHEET</text>
</g>
<g font-size="1.9">
<text x="186.9" y="30.3">2</text>
<text x="18.6" y="55.7">2</text>
<text x="56.7" y="57.2">3</text>
<text x="186.9" y="62.1">2</text>
<text x="139.2" y="86">3</text>
<text x="186.9" y="93.8">2</text>
</g>
</svg>
